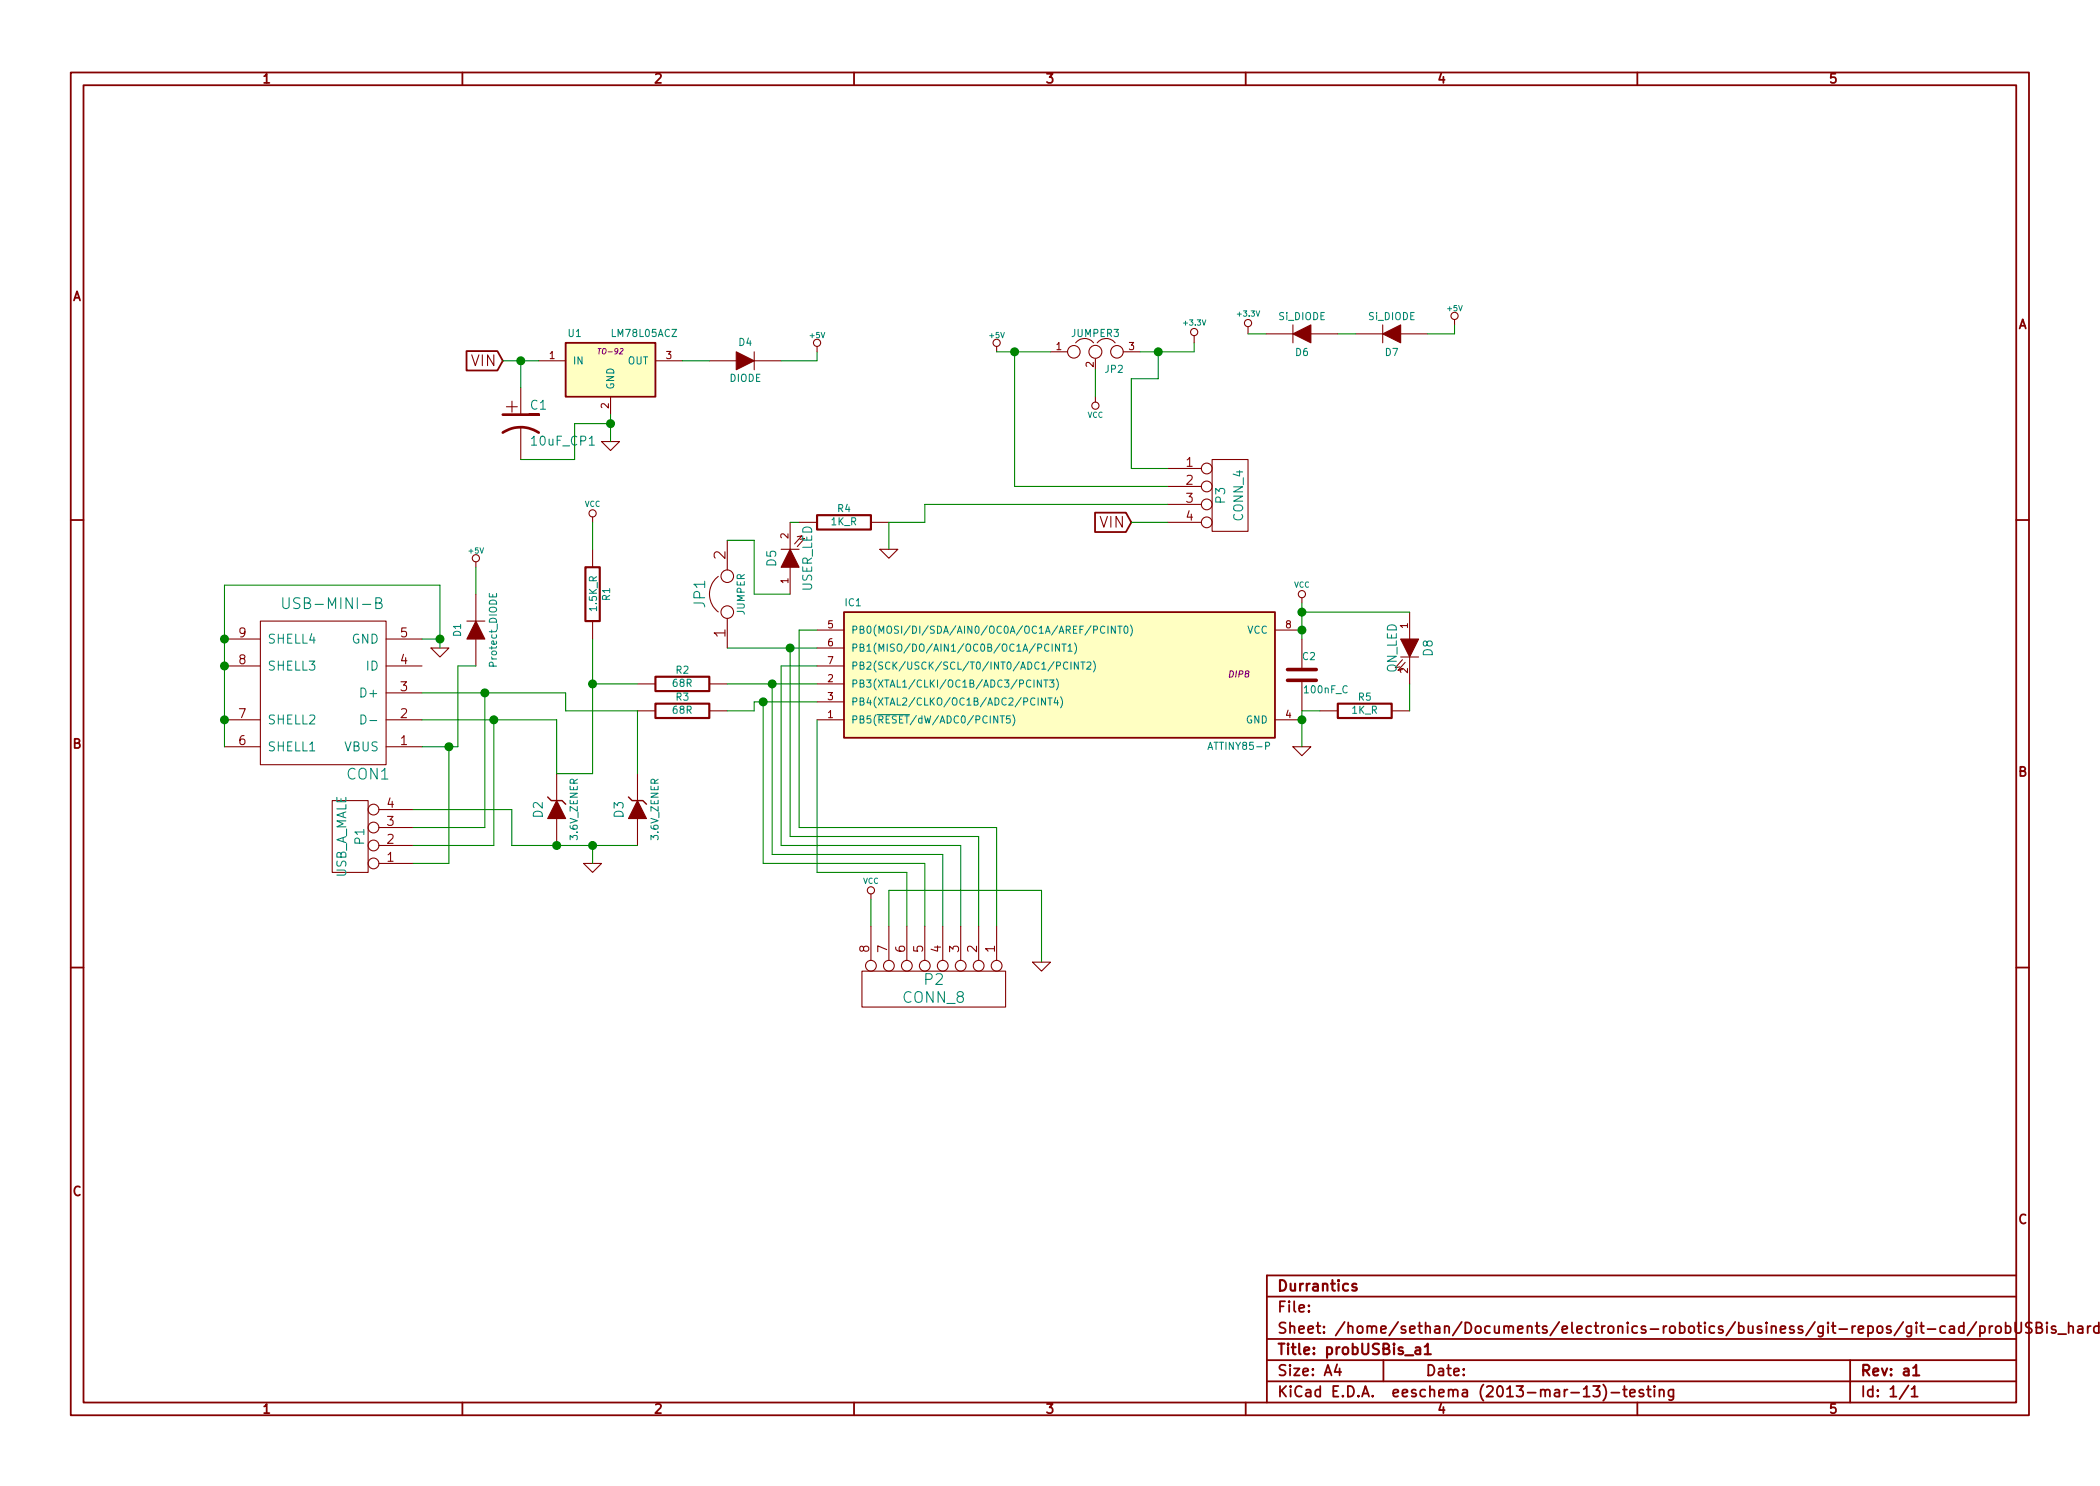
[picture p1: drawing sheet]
<svg xmlns="http://www.w3.org/2000/svg" width="297mm" height="210mm" viewBox="0 0 297 210" stroke-linecap="round" stroke-linejoin="round" font-family="sans-serif">
<g fill="none" stroke="#840000" stroke-width=".25">
<path d="M10 10.3h277v189.9h-277zM11.8 12.1h273.4v186.3h-273.4zM65.4 10.3v1.8M120.8 10.3v1.8M176.2 10.3v1.8M231.6 10.3v1.8M66 49.7h4.4l.7 1.3-.7 1.4h-4.4zM80 48.5h12.7v7.6h-12.7zM10 73.6h1.8M154.9 72.5h4.4l.7 1.4-.7 1.4h-4.4zM285.2 73.6h1.8M119.4 86.6h60.9v17.8h-60.9z"/>
<path d="M10 136.9h1.8M285.2 136.9h1.8M65.4 198.4v1.8M120.8 198.4v1.8M176.2 198.4v1.8M179.2 192.5h106M179.2 195.4h106M179.2 189.5h106M179.2 183.5h106M185.1 185.5h.1l-.1 .1v-.1v.1M185.1 184.7l.1 .1h-.1v-.1v.1M189.1 193l-.3 1.1h.9"/>
<path d="M189.5 193.6v1M195.7 192.5v2.9M225.3 196.1h1l-.5 .6 .4 .1 .1 .2-.1 .5-.2 .1h-.4l-.3-.1M226.8 195.9a1.71 1.71 0 0 1 0 2.3M227.9 197h1.2M229.6 196.6h.5M229.8 196.1v1.3l.2 .2h.1M230.6 197.1l.7-.1-.1-.3-.4-.1-.2 .2v.7l.2 .1 .4-.1M231.6 198.4v1.8M232.4 196.7a.37 .37 0 0 0-.5 .1v.1a.54 .54 0 0 0 .5 .3l.1 .1-.1 .2-.1 .1-.4-.1M232.9 196.6h.6M233.1 196.1v1.3l.2 .2h.2"/>
<path d="M234 196.1l-.1 .1 .1 .1 .1-.1-.1-.1v.2M234 196.6v1M234.7 196.7a.38 .38 0 0 1 .7 .1v.8M234.7 196.6v1M236.7 196.6v1.2a.39 .39 0 0 1-.6 .2M236.7 196.7l-.4-.1-.3 .3 .1 .6 .2 .1 .4-.1M261.7 192.5v5.9M270 196l-1.3 2M270.4 196.5l.4-.4v1.5M270.4 197.6h.8M285.2 180.5h-106v17.9"/>
</g>
<path d="M115.6 72.9h7.6v2h-7.6zM82.8 80.3h2v7.6h-2zM92.7 99.6h7.6v2h-7.6zM92.7 95.8h7.6v2h-7.6zM189.2 99.6h7.6v2h-7.6zM191.8 181.7a.37 .37 0 0 0-.5 .1v.1a.54 .54 0 0 0 .5 .3l.1 .1-.1 .2-.1 .1-.4-.1M200.3 190.7l.1-.1 .4 .1 .1 .9M200.9 191l-.5 .1-.2 .2 .1 .2 .1 .1 .5-.1M201.5 190.5l.5-.4v1.5M201.5 191.6h.9M270.6 193.5l.4-.4v1.5M270.6 194.6h.9" fill="none" stroke="#840000" stroke-width=".3"/>
<g fill="#ffffc2" stroke="#ffffc2" stroke-width=".25">
<path d="M119.4 86.6h60.9v17.8h-60.9z"/>
<path d="M80 48.5h12.7v7.6h-12.7z"/>
</g>
<g fill="none" stroke="#840000" stroke-width=".15">
<path d="M73.7 54.9v3.8M76.2 51h3.8M86.4 56.1v2.6M92.7 51h3.8M100.3 51h3.8M106.7 51h3.8M106.7 49.8v2.5M115.6 49v.8M141 49v.8M148.6 49.8h2.4M152.1 48.5a1.62 1.62 0 0 1 2.6 0M154.9 56.1v.8"/>
<path d="M155.2 48.5a1.62 1.62 0 0 1 2.5 0M158.9 49.8h2.4M168.9 47.5v1M176.5 46.2v1M179.1 47.2h3.8M182.9 46v2.5M185.4 47.2h3.8M191.8 47.2h3.8M195.6 46v2.5M198.1 47.2h3.8M205.7 45.2v.8M67.3 79.5v.8"/>
<path d="M73.7 60.4v4.6M83.8 73.1v.8M83.8 77.7v2.6M85.1 62.5h2.5l-1.2 1.2zM102.9 76.4v4.2M110.5 77.7h2.5M111.8 73.9v3.8M112.8 75.9l.6-.1-1 1.2M113.2 76.3l.6-.1-1 1.1M123.2 73.9h2.5M124.5 77.7h2.5l-1.3 1.3zM165.1 73.9h4.8"/>
<path d="M165.1 66.3h4.8M165.1 68.8h4.8M165.1 71.4h4.8M171.4 65h5.1v10.2h-5.1zM31.7 94.2h5.1M31.7 90.4h5.1M36.8 87.9h17.8v20.3h-17.8zM54.6 94.2h5.1M54.6 98h5.1M54.6 90.4h5.1M61 91.7h2.5l-1.3 1.3zM66 87.9h2.6"/>
<path d="M67.3 84.1v3.8M67.3 90.4v3.8M83.8 87.9v2.5M90.2 96.8h2.5M100.3 96.8h2.6M101.6 81.6a3.2 3.2 0 0 0 0 5M102.9 87.5v4.2M111.8 80.3v3.8M115.6 96.8h3.8M115.6 99.3h3.8M115.6 89.1h3.8M115.6 91.7h3.8"/>
<path d="M115.6 94.2h3.8M180.3 89.1h3.8M184.1 84.6v.7M184.1 90.4v4.3M184.1 96.3v4.3M198.1 93h2.6M198.8 93.7l-1.1 1.2 .7-.2M199.4 86.6v3.8M199.4 93v3.8M31.7 101.8h5.1M31.7 105.7h5.1M47 113.3h5.1v10.1h-5.1z"/>
<path d="M53.6 119.6h4.8M53.6 117.1h4.8M53.6 114.5h4.8M54.6 101.8h5.1M54.6 105.7h5.1M78.7 109.5v3.8M78.7 115.8v3.8M90.2 109.5v3.8M90.2 115.8v3.8M90.2 100.6h2.5M100.3 100.6h2.6M115.6 101.8h3.8"/>
<path d="M180.3 101.8h3.8M182.9 105.7h2.5l-1.3 1.2zM186.7 100.6h2.5M196.8 100.6h2.6M53.6 122.2h4.8M82.5 122.2h2.6l-1.3 1.2zM121.9 137.4h20.3v5.1h-20.3zM123.2 126.5v.7M123.2 131.1v4.8M125.7 131.1v4.8M128.3 131.1v4.8M130.8 131.1v4.8"/>
<path d="M133.3 131.1v4.8M135.9 131.1v4.8M138.4 131.1v4.8M141 131.1v4.8M146 136.1h2.6l-1.3 1.3z"/>
<circle cx="115.6" cy="48.5" r=".51"/>
<circle cx="141" cy="48.5" r=".51"/>
<circle cx="151.9" cy="49.8" r=".89"/>
<circle cx="154.9" cy="49.8" r=".91"/>
<circle cx="154.9" cy="57.4" r=".51"/>
<circle cx="158" cy="49.8" r=".89"/>
<circle cx="168.9" cy="47" r=".51"/>
<circle cx="176.5" cy="45.7" r=".51"/>
<circle cx="205.7" cy="44.7" r=".51"/>
<circle cx="67.3" cy="79" r=".51"/>
<circle cx="83.8" cy="72.6" r=".51"/>
<circle cx="170.7" cy="68.8" r=".76"/>
<circle cx="170.7" cy="71.4" r=".76"/>
<circle cx="170.7" cy="73.9" r=".76"/>
<circle cx="170.7" cy="66.3" r=".76"/>
<circle cx="102.9" cy="86.6" r=".89"/>
<circle cx="102.9" cy="81.5" r=".89"/>
<circle cx="184.2" cy="84.1" r=".51"/>
<circle cx="52.8" cy="119.6" r=".76"/>
<circle cx="52.8" cy="117.1" r=".76"/>
<circle cx="52.8" cy="114.5" r=".76"/>
<circle cx="52.8" cy="122.2" r=".76"/>
<circle cx="123.2" cy="136.6" r=".76"/>
<circle cx="123.2" cy="126" r=".51"/>
<circle cx="125.7" cy="136.6" r=".76"/>
<circle cx="128.3" cy="136.6" r=".76"/>
<circle cx="130.8" cy="136.6" r=".76"/>
<circle cx="133.3" cy="136.6" r=".76"/>
<circle cx="135.9" cy="136.6" r=".76"/>
<circle cx="138.4" cy="136.6" r=".76"/>
<circle cx="141" cy="136.6" r=".76"/>
</g>
<g fill="none" stroke="#008484" stroke-width=".15">
<path d="M40 84.6v1.2a.48 .48 0 0 0 .4 .3 .48 .48 0 0 0 .5-.3v-1.2M53.2 85.3l.6-.1a.36 .36 0 0 0 .2-.3 .36 .36 0 0 0-.3-.3h-.5v1.5h.5a.4 .4 0 0 0 .4-.3 .4 .4 0 0 0-.2-.4l-.2-.1M69.2 84v.4h1v-.4M146.3 96.2v1M146.8 98.7v1.1M147.3 96.2v1l-.6-1v1M147.7 96.2h.5M147.9 98.7v1.1l-.6-1.1v1.1M147.9 96.2v1M148.2 98.7h.6M148.4 91.2a.4 .4 0 0 0-.5 0 .4 .4 0 0 0-.1 .5 .37 .37 0 0 0 .1 .4 .37 .37 0 0 0 .5-.1M148.5 96.2h.6l-.4 .4 .3 .1v.4l-.1 .1-.4-.1"/>
<path d="M148.5 98.7v1.1M148.8 91.1v1M149.3 98.7l-.2 .7h.6M149.4 96.1a1.2 1.2 0 0 1 0 1.5M149.5 94.2h.4l.1-.2-.1-.3h-.4v1M149.6 99.1v.7M149.9 91.1v1l-.6-1v1M150 98.6a1.2 1.2 0 0 1 0 1.5M150.2 91.1h.6M150.5 91.1v1M151 93.8a.4 .4 0 0 0-.5 0 .4 .4 0 0 0-.1 .5 .37 .37 0 0 0 .2 .3 .37 .37 0 0 0 .4 0M151.1 91.4l.3-.3v1"/>
<path d="M151.1 92.1h.5M151.5 93.7v1M152 91a1.2 1.2 0 0 1 0 1.5M152.5 93.7v1l-.5-1v1M152.9 93.7h.6M153.2 93.7v1M153.7 93.8l.4-.1 .2 .1v.2l-.6 .7h.6M154.7 93.5a1.2 1.2 0 0 1 0 1.6M154.7 89.1h.5v-.2v-.3h-.5v1M156.3 88.7a.4 .4 0 0 0-.5 0 .4 .4 0 0 0-.1 .5 .37 .37 0 0 0 .1 .4 .37 .37 0 0 0 .5-.1M156.7 88.6v1M157.8 88.6v1l-.6-1v1"/>
<path d="M158.1 88.6h.6M158.4 88.6v1M159.1 88.7l.2-.1a.59 .59 0 0 1-.1 1l-.1-.1-.1-.3zM159.9 88.4a1.2 1.2 0 0 1 0 1.6M51.1 101.2a.66 .66 0 0 1 .7 .4 .66 .66 0 0 1-.3 .8h-.4zM52.3 101.9h1M124.1 101.1h4.6M141.5 101.3h.6M141.8 101.3v1M142.9 101.3h-.5l-.1 .5 .2-.1h.3l.1 .5-.2 .1-.4-.1M143.3 101.1a1.2 1.2 0 0 1 0 1.6"/>
</g>
<path d="M84.6 49.3h.4" fill="none" stroke="#840084" stroke-width=".14"/>
<g fill="none" stroke="#008400" stroke-width=".15">
<path d="M71.1 51h5.1M73.7 51v3.9M86.4 58.7v3.8M86.4 59.9h-5.1v5.1h-7.6M96.5 51h3.8M115.6 49.8v1.2h-5.1M141 49.8h7.6M143.5 49.8v19h21.6M154.9 52.3v3.8M163.8 49.8v3.8h-3.8v12.7h5.1M168.9 48.5v1.3h-7.6M176.5 47.2h2.6"/>
<path d="M189.2 47.2h2.6M205.7 46v1.2h-3.8M83.8 73.9v3.8M102.9 76.4h3.8v7.7h5.1M111.8 73.9h1.2M160 73.9h5.1M165.1 71.4h-34.3v2.5h-5.1v3.8M59.7 98h20.3v2.6h10.2v8.9M59.7 90.4h2.5M62.2 91.7v-8.9h-30.5v22.9M67.3 94.2h-2.5v11.5h-5.1M67.3 80.3v3.8"/>
<path d="M68.6 98v19.1h-10.2M83.8 90.4v19.1h-5.1v-7.7h-19M83.8 96.8h6.4M102.9 96.8h12.7M102.9 91.7h12.7M107.9 99.3v22.9h22.9v8.9M109.2 96.8v24.1h24.1v10.2M111.8 91.7v26.7h26.6v12.7M115.6 94.2h-5.1v25.4h25.4v11.5M115.6 99.3h-8.9v1.3h-3.8M115.6 89.1h-2.6v28h28v14M184.1 85.3v5.1"/>
<path d="M184.1 86.6h15.3M199.4 96.8v3.8M58.4 114.5h14v5.1h17.8M63.5 105.7v16.5h-5.1M69.8 101.8v17.8h-11.4M83.8 119.6v2.6M115.6 101.8v21.6h12.7v7.7M186.7 100.6h-2.6v5.1M123.2 127.2v3.9M125.7 131.1v-5.1h21.6v10.1"/>
</g>
<g fill="#840000" stroke="#840000" stroke-width=".15">
<path d="M104.1 49.8l2.6 1.2-2.6 1.3z"/>
<path d="M78.7 113.3l1.3 2.5h-2.5z"/>
<path d="M90.2 113.3l1.2 2.5h-2.5z"/>
<path d="M182.9 47.2l2.5-1.2v2.5z"/>
<path d="M195.6 47.2l2.5-1.2v2.5z"/>
<path d="M67.3 87.9l1.3 2.5h-2.6z"/>
<path d="M111.8 77.7l1.2 2.6h-2.5z"/>
<path d="M198.1 90.4h2.6l-1.3 2.6z"/>
</g>
<path d="M77.5 112.8l.5 .5h1.5l.5 .5M88.9 112.8l.5 .5h1.5l.5 .5" fill="none" stroke="#840000" stroke-width=".2"/>
<g fill="#008400" stroke="#008400" stroke-width=".25">
<circle cx="83.8" cy="119.6" r=".51"/>
<circle cx="83.8" cy="96.8" r=".51"/>
<circle cx="184.2" cy="101.8" r=".51"/>
<circle cx="184.2" cy="89.1" r=".51"/>
<circle cx="78.7" cy="119.6" r=".51"/>
<circle cx="68.6" cy="98" r=".51"/>
<circle cx="69.9" cy="101.8" r=".51"/>
<circle cx="63.5" cy="105.7" r=".51"/>
<circle cx="109.2" cy="96.8" r=".51"/>
<circle cx="108" cy="99.3" r=".51"/>
<circle cx="111.8" cy="91.7" r=".51"/>
<circle cx="31.8" cy="94.2" r=".51"/>
<circle cx="31.8" cy="101.8" r=".51"/>
<circle cx="62.2" cy="90.4" r=".51"/>
<circle cx="31.8" cy="90.4" r=".51"/>
<circle cx="163.8" cy="49.8" r=".51"/>
<circle cx="143.5" cy="49.8" r=".51"/>
<circle cx="184.2" cy="86.6" r=".51"/>
<circle cx="73.7" cy="51" r=".51"/>
<circle cx="86.4" cy="59.9" r=".51"/>
</g>
<path d="M182.1 96.3h4.1M182.1 94.7h4.1" fill="none" stroke="#840000" stroke-width=".51"/>
<path d="M71.1 58.7h5.1h-1.3M71.1 61.2a4.6 4.6 0 0 1 5.1 0" fill="none" stroke="#840000" stroke-width=".38"/>
<text font-size="2.8" fill="#840000" x="71.6" y="58.4">+</text>
<g font-size="2.1" fill="#840000">
<text x="66.7" y="51.8">VIN</text>
<text x="155.6" y="74.7">VIN</text>
<text x="102.6" y="79.1" transform="rotate(-90 102.6 79.1)">2</text>
<text x="102.6" y="90.2" transform="rotate(-90 102.6 90.2)">1</text>
<text x="180.7" y="182.7">Durrantics</text>
<text x="180.7" y="185.7">File:</text>
<text x="180.7" y="188.7">Sheet: /home/sethan/Documents/electronics-robotics/business/git-repos/git-cad/probUSBis_hardware/rev_a1/probUSBis_a1.sc</text>
<text x="180.7" y="191.7">Title: probUSBis_a1</text>
<text x="180.7" y="194.7">Size: A4</text>
<text x="180.7" y="197.7">KiCad E.D.A. eeschema (2013-mar-13)-testing</text>
<text x="201.7" y="194.7">Date:</text>
<text x="263.2" y="197.7">Id: 1/1</text>
<text x="263.2" y="194.7">Rev: a1</text>
</g>
<g font-size="2.1" fill="#008484">
<text x="41" y="86.2">USB-MINI-B</text>
<text x="99.7" y="85.9" transform="rotate(-90 99.7 85.9)">JP1</text>
<text x="49.1" y="110.3">CON1</text>
<text x="127.8" y="141.9">CONN_8</text>
<text x="130.8" y="139.4">P2</text>
</g>
<g font-size="1.8" fill="#840000">
<text x="37.2" y="11.8">1</text>
<text x="92.6" y="11.8">2</text>
<text x="148" y="11.8">3</text>
<text x="203.4" y="11.8">4</text>
<text x="258.8" y="11.8">5</text>
<text x="10.3" y="42.6">A</text>
<text x="285.5" y="46.5">A</text>
<text x="167.8" y="66">1</text>
<text x="167.8" y="68.6">2</text>
<text x="167.8" y="71.1">3</text>
<text x="167.8" y="73.7">4</text>
<text x="114.9" y="83.7" transform="rotate(-90 114.9 83.7)">USER_LED</text>
<text x="33.8" y="94">8</text>
<text x="33.8" y="90.2">9</text>
<text x="56.7" y="94">4</text>
<text x="56.7" y="90.2">5</text>
<text x="33.8" y="101.6">7</text>
<text x="56.7" y="101.6">2</text>
<text x="56.7" y="97.8">3</text>
<text x="10.3" y="105.9">B</text>
<text x="33.8" y="105.4">6</text>
<text x="56.7" y="105.4">1</text>
<text x="285.5" y="109.8">B</text>
<text x="54.8" y="119.4">2</text>
<text x="54.8" y="116.8">3</text>
<text x="54.8" y="114.3">4</text>
<text x="54.8" y="121.9">1</text>
<text x="122.9" y="134.7" transform="rotate(-90 122.9 134.7)">8</text>
<text x="125.5" y="134.7" transform="rotate(-90 125.5 134.7)">7</text>
<text x="128" y="134.7" transform="rotate(-90 128 134.7)">6</text>
<text x="130.6" y="134.7" transform="rotate(-90 130.6 134.7)">5</text>
<text x="133.1" y="134.7" transform="rotate(-90 133.1 134.7)">4</text>
<text x="135.6" y="134.7" transform="rotate(-90 135.6 134.7)">3</text>
<text x="138.2" y="134.7" transform="rotate(-90 138.2 134.7)">2</text>
<text x="140.7" y="134.7" transform="rotate(-90 140.7 134.7)">1</text>
<text x="10.3" y="169.2">C</text>
<text x="285.5" y="173.2">C</text>
<text x="37.2" y="200">1</text>
<text x="92.6" y="200">2</text>
<text x="148" y="200">3</text>
<text x="203.4" y="200">4</text>
<text x="258.8" y="200">5</text>
</g>
<g font-size="1.8" fill="#008484">
<text x="75.1" y="58">C1</text>
<text x="75.4" y="63">10uF_CP1</text>
<text x="173.3" y="71.2" transform="rotate(-90 173.3 71.2)">P3</text>
<text x="175.8" y="73.7" transform="rotate(-90 175.8 73.7)">CONN_4</text>
<text x="109.8" y="80.1" transform="rotate(-90 109.8 80.1)">D5</text>
<text x="37.8" y="94.9">SHELL3</text>
<text x="37.8" y="91.1">SHELL4</text>
<text x="49.7" y="91.1">GND</text>
<text x="51.8" y="94.9">ID</text>
<text x="197.6" y="95.3" transform="rotate(-90 197.6 95.3)">ON_LED</text>
<text x="202.6" y="92.8" transform="rotate(-90 202.6 92.8)">D8</text>
<text x="51.3" y="98.7">D+</text>
<text x="37.8" y="106.3">SHELL1</text>
<text x="37.8" y="102.5">SHELL2</text>
<text x="48.7" y="106.3">VBUS</text>
<text x="51.5" y="119.4" transform="rotate(-90 51.5 119.4)">P1</text>
<text x="76.8" y="115.7" transform="rotate(-90 76.8 115.7)">D2</text>
<text x="88.2" y="115.7" transform="rotate(-90 88.2 115.7)">D3</text>
<text x="49" y="124.4" transform="rotate(-90 49 124.4)">USB_A_MALE</text>
</g>
<g font-size="1.4" fill="#008484">
<text x="80.4" y="47.7">U1</text>
<text x="86.6" y="47.7">LM78L05ACZ</text>
<text x="151.6" y="47.7">JUMPER3</text>
<text x="180.8" y="45.3">Si_DIODE</text>
<text x="193.5" y="45.3">Si_DIODE</text>
<text x="81" y="51.6">IN</text>
<text x="88.7" y="51.6">OUT</text>
<text x="104.5" y="48.9">D4</text>
<text x="156.3" y="52.8">JP2</text>
<text x="183.3" y="50.4">D6</text>
<text x="196" y="50.4">D7</text>
<text x="86.9" y="55.1" transform="rotate(-90 86.9 55.1)">GND</text>
<text x="103.2" y="54">DIODE</text>
<text x="117.6" y="74.3">1K_R</text>
<text x="118.5" y="72.5">R4</text>
<text x="84.4" y="86.4" transform="rotate(-90 84.4 86.4)">1.5K_R</text>
<text x="86.3" y="85" transform="rotate(-90 86.3 85)">R1</text>
<text x="105.3" y="87" transform="rotate(-90 105.3 87)">JUMPER</text>
<text x="119.6" y="85.8">IC1</text>
<text x="120.4" y="89.7">PB0(MOSI/DI/SDA/AIN0/OC0A/OC1A/AREF/PCINT0)</text>
<text x="176.3" y="89.7">VCC</text>
<text x="65.2" y="90" transform="rotate(-90 65.2 90)">D1</text>
<text x="70.3" y="94.2" transform="rotate(-90 70.3 94.2)">Protect_DIODE</text>
<text x="95.6" y="95.3">R2</text>
<text x="120.4" y="92.2">PB1(MISO/DO/AIN1/OC0B/OC1A/PCINT1)</text>
<text x="120.4" y="94.7">PB2(SCK/USCK/SCL/T0/INT0/ADC1/PCINT2)</text>
<text x="184.3" y="93.4">C2</text>
<text x="95.2" y="101">68R</text>
<text x="95.2" y="97.2">68R</text>
<text x="95.6" y="99.1">R3</text>
<text x="120.4" y="97.3">PB3(XTAL1/CLKI/OC1B/ADC3/PCINT3)</text>
<text x="120.4" y="99.8">PB4(XTAL2/CLKO/OC1B/ADC2/PCINT4)</text>
<text x="184.6" y="98.1">100nF_C</text>
<text x="191.2" y="101">1K_R</text>
<text x="192.2" y="99.1">R5</text>
<text x="120.4" y="102.4">PB5(RESET/dW/ADC0/PCINT5)</text>
<text x="171.2" y="106.1">ATTINY85-P</text>
<text x="176.2" y="102.4">GND</text>
<text x="81.7" y="118.8" transform="rotate(-90 81.7 118.8)">3.6V_ZENER</text>
<text x="93.1" y="118.8" transform="rotate(-90 93.1 118.8)">3.6V_ZENER</text>
</g>
<g font-size="1.4" fill="#840000">
<text x="77.7" y="50.8">1</text>
<text x="94.2" y="50.8">3</text>
<text x="149.4" y="49.5">1</text>
<text x="154.7" y="51.9" transform="rotate(-90 154.7 51.9)">2</text>
<text x="159.7" y="49.5">3</text>
<text x="86.1" y="57.8" transform="rotate(-90 86.1 57.8)">2</text>
<text x="111.5" y="76.2" transform="rotate(-90 111.5 76.2)">2</text>
<text x="111.5" y="82.5" transform="rotate(-90 111.5 82.5)">1</text>
<text x="117.1" y="88.9">5</text>
<text x="181.9" y="88.9">8</text>
<text x="199.1" y="88.9" transform="rotate(-90 199.1 88.9)">1</text>
<text x="117.1" y="91.4">6</text>
<text x="117.1" y="94">7</text>
<text x="199.1" y="95.2" transform="rotate(-90 199.1 95.2)">2</text>
<text x="117.1" y="101.6">1</text>
<text x="117.1" y="96.5">2</text>
<text x="117.1" y="99.1">3</text>
<text x="181.9" y="101.6">4</text>
</g>
<text font-size="1.2" fill="#840084" x="173.9" y="95.9">DIP8</text>
<g font-size="1.1" fill="#008484">
<text x="114.6" y="47.8">+5V</text>
<text x="140" y="47.8">+5V</text>
<text x="167.5" y="46">+3.3V</text>
<text x="175.1" y="44.8">+3.3V</text>
<text x="204.8" y="44">+5V</text>
<text x="153.8" y="59.1">VCC</text>
<text x="82.7" y="71.7">VCC</text>
<text x="66.3" y="78.3">+5V</text>
<text x="183" y="83.1">VCC</text>
<text x="122.1" y="125">VCC</text>
</g>
<text font-size="1.1" fill="#840084" x="84.9" y="50.1">TO-92</text>
</svg>
